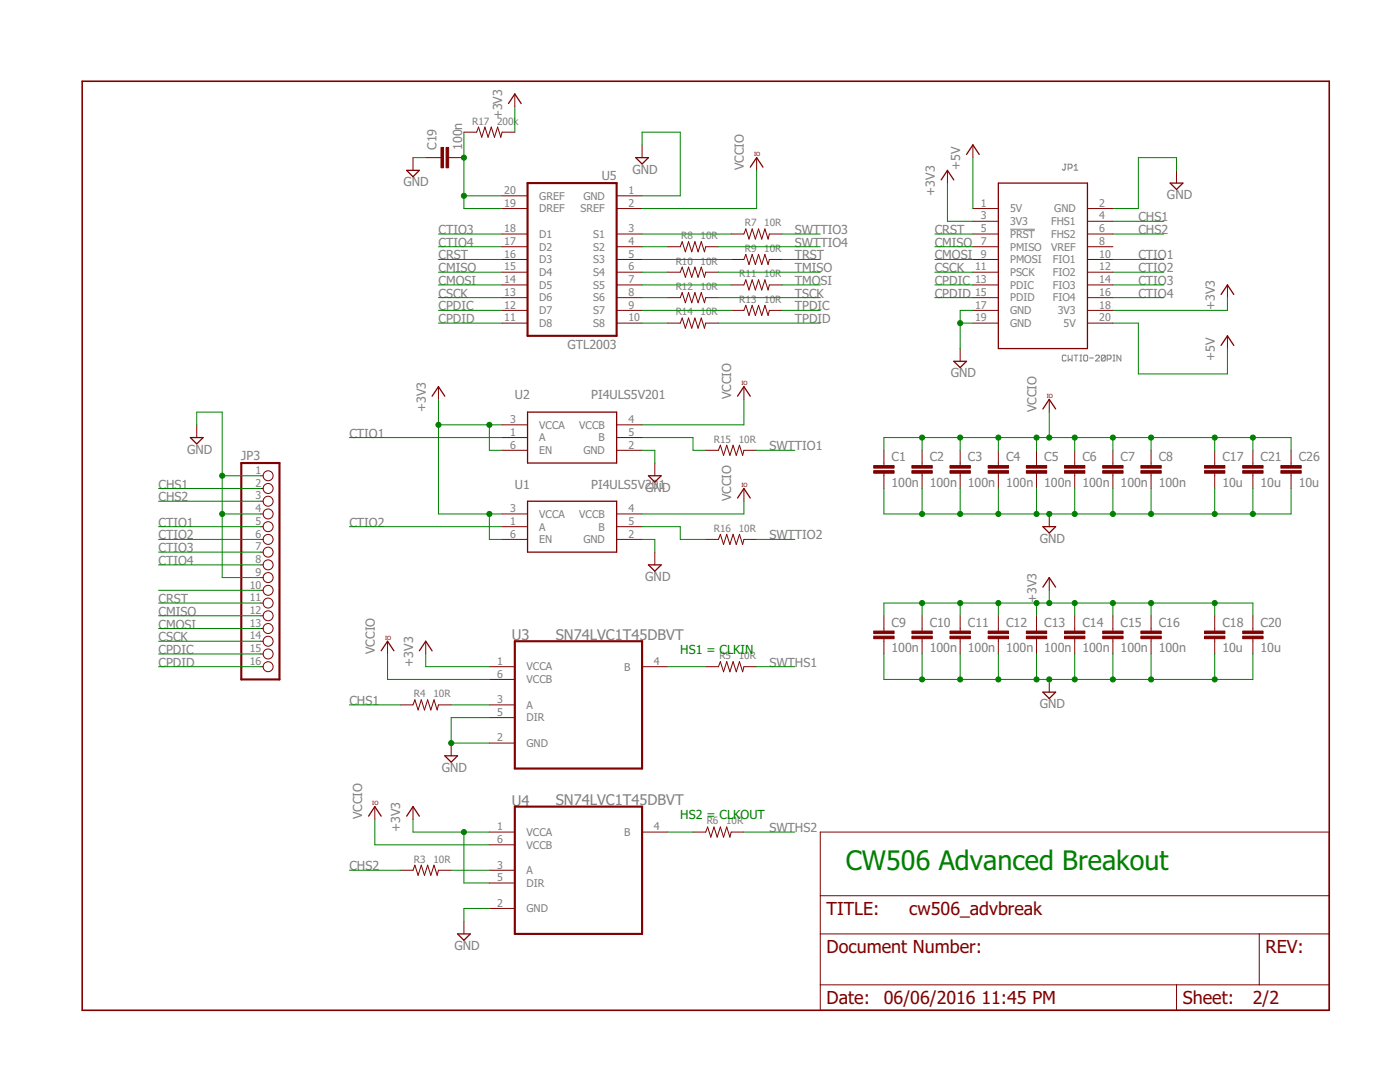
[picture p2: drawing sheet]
<svg xmlns="http://www.w3.org/2000/svg" width="279mm" height="216mm" viewBox="0 0 279 216" stroke-linecap="round" stroke-linejoin="round" font-family="sans-serif">
<g fill="none" stroke="#808080" stroke-width=".2">
<path d="M212.4 32.8h.4M212.6 32.8v.9l-.2 .3-.4-.3M213.2 33.5h.6l.2-.1v-.4l-.2-.2h-.6v1.2M214.3 33.2l.4-.4v1.2M214.3 34h.8M201.6 45.7h4.9M212.8 71.1l-.2-.2h-.4l-.2 .2v.7l.2 .2h.4l.2-.2M213.2 70.9v1.1l.4-.4 .4 .4v-1.1M214.3 70.9h.8M214.7 70.9v1.1M215.5 70.9h.4M215.5 72h.4"/>
<path d="M215.7 70.9v1.1M216.5 70.9h.4l.2 .2v.7l-.2 .2h-.4l-.2-.2v-.7zM217.4 71.4h.8M218.6 71.1l.2-.2h.4l.2 .2v.1l-.8 .8h.8M220.6 71.1l-.2-.2h-.4l-.2 .2v.7M220.6 71.1v.7l-.2 .2h-.4l-.2-.2M220.6 71.1l-.8 .7M221 71.6h.6l.1-.2v-.3l-.1-.2h-.6v1.1M222.1 70.9h.4M222.1 72h.4M222.3 70.9v1.1M223.7 70.9v1.1l-.8-1.1v1.1"/>
</g>
<path d="M16.4 16.2h248.9v185.4h-248.9z" fill="none" stroke="#800000" stroke-width=".32"/>
<g fill="none" stroke="#800000" stroke-width=".2">
<path d="M102.7 18.8v2.5M82.4 31.5v2.5M85 31.5h3M89.5 31.5h3.1M92.6 26.4h2.5l.4-1 .6 2 .7-2 .6 2 .6-2 .7 2 .6-2 .6 2 .3-1h2.5M100.2 39.1h5.1M123.1 39.1h5M128.1 28.9v2.6M151 31.5v2.5M189.1 34v2.5M194.2 28.9v2.6M234.8 34v2.5"/>
<path d="M100.2 41.6h5.1M100.2 46.7h5.1M100.2 49.2h5.1M100.2 51.8h5.1M100.2 54.3h5.1M100.2 56.9h5.1M100.2 59.4h5.1M123.1 41.6h5M123.1 46.7h5M123.1 49.2h5M123.1 51.8h5M123.1 54.3h5"/>
<path d="M123.1 56.9h5M123.1 59.4h5M133.2 49.2h2.6l.3-1 .7 2 .6-2 .6 2 .7-2 .6 2 .7-2 .6 2 .2-1h2.6M133.2 54.3h2.6l.3-1 .7 2 .6-2 .6 2 .7-2 .6 2 .7-2 .6 2 .2-1h2.6M133.2 59.4h2.6l.3-1 .7 2 .6-2 .6 2 .7-2 .6 2 .7-2 .6 2 .2-1h2.6M145.9 46.7h2.6l.3-1 .7 2 .6-2 .6 2 .7-2 .6 2 .7-2 .6 2 .2-1h2.6M145.9 51.8h2.6l.3-1 .7 2 .6-2 .6 2 .7-2 .6 2 .7-2 .6 2 .2-1h2.6M145.9 56.9h2.6l.3-1.1 .7 2.1 .6-2.1 .6 2.1 .7-2.1 .6 2.1 .7-2.1 .6 2.1 .2-1h2.6M194.2 41.6h5M194.2 44.2h5M194.2 46.7h5M194.2 49.2h5"/>
<path d="M194.2 51.8h5M194.2 54.3h5M194.2 56.9h5M194.2 59.4h5M217 41.6h5.1M217 44.2h5.1M217 46.7h5.1M217 49.2h5.1M217 51.8h5.1M217 54.3h5.1M217 56.9h5.1M217 59.4h5.1"/>
<path d="M245 56.9v2.5M87.5 77.2v2.5M100.2 61.9h5.1M100.2 64.5h5.1M123.1 61.9h5M123.1 64.5h5M133.2 64.5h2.6l.3-1 .7 2 .6-2 .6 2 .7-2 .6 2 .7-2 .6 2 .2-1h2.6M145.9 61.9h2.6l.3-1 .7 2 .6-2 .6 2 .7-2 .6 2 .7-2 .6 2 .2-1h2.6M148.5 77.2v2.5M191.6 69.6v2.5M194.2 61.9h5M194.2 64.5h5"/>
<path d="M209.4 79.7v2.5M217 61.9h5.1M217 64.5h5.1M245 67v2.6M39.3 84.8v2.5M52 94.9h.5M52 97.5h.5M100.2 87.3h5.1M100.2 84.8h5.1M100.2 89.9h5.1M123.1 87.3h5M123.1 84.8h5"/>
<path d="M123.1 89.9h5M130.7 92.4v2.5M140.8 89.9h2.6l.4-1.1 .6 2.1 .6-2.1 .7 2.1 .6-2.1 .6 2.1 .7-2.1 .6 2.1 .3-1h2.5M148.5 97.5v2.5M176.4 89.9v3M176.4 94.4v3.1M184 89.9v3M184 94.4v3.1M191.6 89.9v3M191.6 94.4v3.1M199.2 89.9v3M199.2 94.4v3.1"/>
<path d="M206.9 89.9v3M206.9 94.4v3.1M214.5 89.9v3M214.5 94.4v3.1M222.1 89.9v3M222.1 94.4v3.1M229.7 89.9v3M229.7 94.4v3.1M242.4 89.9v3M242.4 94.4v3.1M250 89.9v3M250 94.4v3.1"/>
<path d="M257.7 89.9v3M257.7 94.4v3.1M52 100h.5M52 102.6h.5M52 105.1h.5M52 107.6h.5M52 110.2h.5M52 112.7h.5M52 115.3h.5M52 117.8h.5M100.2 102.6h5.1M100.2 105.1h5.1"/>
<path d="M100.2 107.6h5.1M123.1 102.6h5M123.1 105.1h5M123.1 107.6h5M130.7 110.2v2.5M140.8 107.6h2.6l.4-1 .6 2 .6-2 .7 2 .6-2 .6 2 .7-2 .6 2 .3-1h2.5M209.4 102.6v2.5M209.4 115.3v2.5M52 120.3h.5M52 122.9h.5M52 125.4h.5M52 128h.5"/>
<path d="M52 130.5h.5M52 133h.5M77.3 128v2.5M85 128v2.5M97.7 133h5M97.7 135.6h5M128.1 133h5.1M140.8 133h2.6l.4-1 .6 2 .6-2 .7 2 .6-2 .6 2 .7-2 .6 2 .3-1h2.5M176.4 122.9v3M176.4 127.4v3.1M184 122.9v3M184 127.4v3.1"/>
<path d="M191.6 122.9v3M191.6 127.4v3.1M199.2 122.9v3M199.2 127.4v3.1M206.9 122.9v3M206.9 127.4v3.1M209.4 135.6v2.5M214.5 122.9v3M214.5 127.4v3.1M222.1 122.9v3M222.1 127.4v3.1M229.7 122.9v3"/>
<path d="M229.7 127.4v3.1M242.4 122.9v3M242.4 127.4v3.1M250 122.9v3M250 127.4v3.1M79.9 140.7h2.5l.4-1.1 .6 2.1 .7-2.1 .6 2.1 .6-2.1 .7 2.1 .6-2.1 .6 2.1 .3-1h2.5M90 148.3v2.5M97.7 140.7h5M97.7 143.2h5M97.7 148.3h5M74.8 161v2.5M79.9 173.7h2.5l.4-1.1 .6 2.1 .7-2.1 .6 2.1 .6-2.1 .7 2.1 .6-2.1 .6 2.1 .3-1h2.5"/>
<path d="M82.4 161v2.5M97.7 166h5M97.7 168.6h5M97.7 173.7h5M97.7 176.2h5M128.1 166h5.1M138.3 166h2.5l.4-1 .7 2 .6-2 .6 2 .7-2 .6 2 .6-2 .7 2 .2-1h2.6M163.7 166h101.6v35.6h-101.6zM163.7 178.7h101.6M92.6 183.8v2.6M97.7 181.3h5M163.7 186.4h101.6"/>
<path d="M163.7 196.5h101.6M234.8 196.5v5.1M251.3 186.4v10.1"/>
<circle cx="53.5" cy="94.9" r=".99"/>
<circle cx="53.5" cy="97.5" r=".99"/>
<circle cx="53.5" cy="115.3" r=".99"/>
<circle cx="53.5" cy="102.6" r=".99"/>
<circle cx="53.5" cy="107.6" r=".99"/>
<circle cx="53.5" cy="110.2" r=".99"/>
<circle cx="53.5" cy="100" r=".99"/>
<circle cx="53.5" cy="105.1" r=".99"/>
<circle cx="53.5" cy="112.7" r=".99"/>
<circle cx="53.5" cy="117.8" r=".99"/>
<circle cx="53.5" cy="125.4" r=".99"/>
<circle cx="53.5" cy="128" r=".99"/>
<circle cx="53.5" cy="122.9" r=".99"/>
<circle cx="53.5" cy="130.5" r=".99"/>
<circle cx="53.5" cy="133" r=".99"/>
<circle cx="53.5" cy="120.3" r=".99"/>
</g>
<g fill="none" stroke="#800000" stroke-width=".25">
<path d="M81.2 34h2.5l-1.3 1.3zM101.5 20.7l1.2-1.9 1.3 1.9M126.9 31.5h2.5l-1.3 1.2zM149.7 33.4l1.3-1.9 1.3 1.9M187.8 35.9l1.3-1.9 1.3 1.9M192.9 30.8l1.3-1.9 1.2 1.9M199.2 36.5h17.8v33.1h-17.8zM233.5 36.5h2.6l-1.3 1.3zM243.7 58.8l1.3-1.9 1.2 1.9M86.2 79.1l1.3-1.9 1.3 1.9M147.2 79.1l1.3-1.9 1.2 1.9M190.4 72.1h2.5l-1.3 1.2z"/>
<path d="M243.7 68.9l1.3-1.9 1.2 1.9M38 87.3h2.5l-1.2 1.3zM105.3 82.2h17.8v10.2h-17.8zM129.4 94.9h2.6l-1.3 1.3zM147.2 99.4l1.3-1.9 1.2 1.9M208.1 81.6l1.3-1.9 1.3 1.9M105.3 100h17.8v10.2h-17.8zM129.4 112.7h2.6l-1.3 1.3zM208.1 105.1h2.6l-1.3 1.3zM208.1 117.2l1.3-1.9 1.3 1.9M76.1 129.9l1.2-1.9 1.3 1.9M83.7 129.9l1.3-1.9 1.2 1.9"/>
<path d="M208.1 138.1h2.6l-1.3 1.3zM88.8 150.8h2.5l-1.3 1.3zM73.6 162.9l1.2-1.9 1.3 1.9M81.2 162.9l1.2-1.9 1.3 1.9M91.3 186.4h2.6l-1.3 1.2z"/>
</g>
<path d="M105.3 36.5h17.8v30.5h-17.8zM48.2 92.4h7.6v43.2h-7.6zM102.7 128h25.4v25.4h-25.4zM102.7 161h25.4v25.4h-25.4z" fill="none" stroke="#800000" stroke-width=".42"/>
<g fill="#800000" stroke="#800000" stroke-width=".2">
<path d="M174.4 93.9h4v.5h-4z"/>
<path d="M174.4 92.9h4v.5h-4z"/>
<path d="M182 93.9h4.1v.5h-4.1z"/>
<path d="M182 92.9h4.1v.5h-4.1z"/>
<path d="M189.6 93.9h4.1v.5h-4.1z"/>
<path d="M189.6 92.9h4.1v.5h-4.1z"/>
<path d="M197.2 93.9h4.1v.5h-4.1z"/>
<path d="M197.2 92.9h4.1v.5h-4.1z"/>
<path d="M204.8 93.9h4.1v.5h-4.1z"/>
<path d="M204.8 92.9h4.1v.5h-4.1z"/>
<path d="M212.4 93.9h4.1v.5h-4.1z"/>
<path d="M212.4 92.9h4.1v.5h-4.1z"/>
<path d="M220.1 93.9h4v.5h-4z"/>
<path d="M220.1 92.9h4v.5h-4z"/>
<path d="M227.7 93.9h4.1v.5h-4.1z"/>
<path d="M227.7 92.9h4.1v.5h-4.1z"/>
<path d="M174.4 126.9h4v.5h-4z"/>
<path d="M174.4 125.9h4v.5h-4z"/>
<path d="M182 126.9h4.1v.5h-4.1z"/>
<path d="M182 125.9h4.1v.5h-4.1z"/>
<path d="M189.6 126.9h4.1v.5h-4.1z"/>
<path d="M189.6 125.9h4.1v.5h-4.1z"/>
<path d="M197.2 126.9h4.1v.5h-4.1z"/>
<path d="M197.2 125.9h4.1v.5h-4.1z"/>
<path d="M204.8 126.9h4.1v.5h-4.1z"/>
<path d="M204.8 125.9h4.1v.5h-4.1z"/>
<path d="M212.4 126.9h4.1v.5h-4.1z"/>
<path d="M212.4 125.9h4.1v.5h-4.1z"/>
<path d="M220.1 126.9h4v.5h-4z"/>
<path d="M220.1 125.9h4v.5h-4z"/>
<path d="M227.7 126.9h4.1v.5h-4.1z"/>
<path d="M227.7 125.9h4.1v.5h-4.1z"/>
<path d="M240.4 93.9h4.1v.5h-4.1z"/>
<path d="M240.4 92.9h4.1v.5h-4.1z"/>
<path d="M240.4 126.9h4.1v.5h-4.1z"/>
<path d="M240.4 125.9h4.1v.5h-4.1z"/>
<path d="M89 29.4h.5v4.1h-.5z"/>
<path d="M88 29.4h.5v4.1h-.5z"/>
<path d="M248 126.9h4.1v.5h-4.1z"/>
<path d="M248 125.9h4.1v.5h-4.1z"/>
<path d="M248 93.9h4.1v.5h-4.1z"/>
<path d="M248 92.9h4.1v.5h-4.1z"/>
<path d="M255.6 93.9h4.1v.5h-4.1z"/>
<path d="M255.6 92.9h4.1v.5h-4.1z"/>
</g>
<g fill="none" stroke="#008000" stroke-width=".2">
<path d="M82.4 31.5h2.6M92.6 26.4v15.2h7.6M92.6 39.1h7.6M102.7 21.3v5.1M128.1 28.9v-2.5h7.7v12.7h-7.7M151 34v7.6h-22.9M189.1 36.5v7.7h5.1M194.2 31.5v10.1M234.8 34v-2.5h-7.6v10.1h-5.1M87.5 46.7h12.7M87.5 51.8h12.7M87.5 54.3h12.7"/>
<path d="M87.5 56.9h12.7M87.5 59.4h12.7M87.5 49.2h12.7M128.1 46.7h17.8M128.1 51.8h17.8M128.1 54.3h5.1M128.1 56.9h17.8M128.1 59.4h5.1M128.1 49.2h5.1M143.4 54.3h20.3M143.4 59.4h20.3M143.4 49.2h20.3"/>
<path d="M156.1 46.7h7.6M156.1 51.8h7.6M156.1 56.9h7.6M186.6 46.7h7.6M186.6 51.8h7.6M186.6 54.3h7.6M186.6 56.9h7.6M186.6 59.4h7.6M186.6 49.2h7.6M222.1 44.2h10.2M222.1 46.7h10.2M222.1 51.8h10.2"/>
<path d="M222.1 54.3h10.2M222.1 56.9h10.2M222.1 59.4h10.2M245 59.4v2.5h-22.9M87.5 79.7v22.9h12.7M87.5 61.9h12.7M87.5 64.5h12.7M128.1 61.9h17.8M128.1 64.5h5.1M143.4 64.5h20.3M148.5 79.7v5.1h-20.4M156.1 61.9h7.6"/>
<path d="M191.6 64.5h2.6M194.2 61.9h-2.6v7.7M222.1 64.5h5.1v10.1h17.8v-5M31.6 97.5h20.4M39.3 84.8v-2.6h5v33.1h7.7M44.3 94.9h7.7M69.7 87.3h30.5M87.5 84.8h12.7M97.7 84.8v5.1h2.5M128.1 89.9h2.6v2.5M128.1 87.3h10.2v2.6h2.5M151 89.9h7.6"/>
<path d="M176.4 97.5v5.1h81.3v-5.1M176.4 89.9v-2.6h81.3v2.6M184 87.3v2.6M184 97.5v5.1M191.6 87.3v2.6M191.6 97.5v5.1M199.2 87.3v2.6M199.2 97.5v5.1M206.9 87.3v2.6M206.9 97.5v5.1M209.4 82.2v5.1M214.5 87.3v2.6"/>
<path d="M214.5 97.5v5.1M222.1 87.3v2.6M222.1 97.5v5.1M229.7 87.3v2.6M229.7 97.5v5.1M242.4 87.3v2.6M242.4 97.5v5.1M250 87.3v2.6M250 97.5v5.1M31.6 107.6h20.4M31.6 100h20.4M31.6 105.1h20.4"/>
<path d="M31.6 110.2h20.4M31.6 112.7h20.4M31.6 117.8h20.4M44.3 102.6h7.7M69.7 105.1h30.5M97.7 102.6v5h2.5M128.1 107.6h2.6v2.6M128.1 105.1h7.7v2.5h5M148.5 100v2.6h-20.4M151 107.6h7.6M209.4 117.8v2.5M31.6 133h20.4"/>
<path d="M31.6 120.3h20.4M31.6 122.9h20.4M31.6 125.4h20.4M31.6 128h20.4M31.6 130.5h20.4M77.3 130.5v5.1h20.4M85 130.5v2.5h12.7M133.2 133h7.6M151 133h7.6M176.4 122.9v-2.6h73.6v2.6M176.4 130.5v5.1h73.6v-5.1M184 120.3v2.6"/>
<path d="M184 130.5v5.1M191.6 120.3v2.6M191.6 130.5v5.1M199.2 120.3v2.6M199.2 130.5v5.1M206.9 120.3v2.6M206.9 130.5v5.1M214.5 120.3v2.6M214.5 130.5v5.1M222.1 120.3v2.6M222.1 130.5v5.1M229.7 120.3v2.6"/>
<path d="M229.7 130.5v5.1M242.4 120.3v2.6M242.4 130.5v5.1M69.7 140.7h10.2M90 140.7h7.7M97.7 143.2h-7.7v5.1h7.7M69.7 173.7h10.2M74.8 163.5v5.1h22.9M82.4 163.5v2.5h15.3M90 173.7h7.7M92.6 166v10.2h5.1M133.2 166h5.1"/>
<path d="M148.5 166h10.1M97.7 181.3h-5.1v2.5"/>
</g>
<g fill="#008000" stroke="#008000" stroke-width=".2">
<circle cx="92.6" cy="166" r=".51"/>
<circle cx="87.5" cy="84.8" r=".51"/>
<circle cx="97.7" cy="102.6" r=".51"/>
<circle cx="97.7" cy="84.8" r=".51"/>
<circle cx="229.7" cy="120.3" r=".51"/>
<circle cx="222.1" cy="120.3" r=".51"/>
<circle cx="214.5" cy="120.3" r=".51"/>
<circle cx="206.9" cy="120.3" r=".51"/>
<circle cx="199.2" cy="120.3" r=".51"/>
<circle cx="191.6" cy="120.3" r=".51"/>
<circle cx="184" cy="120.3" r=".51"/>
<circle cx="209.4" cy="120.3" r=".51"/>
<circle cx="242.4" cy="120.3" r=".51"/>
<circle cx="191.6" cy="64.5" r=".51"/>
<circle cx="90" cy="148.3" r=".51"/>
<circle cx="229.7" cy="102.6" r=".51"/>
<circle cx="222.1" cy="102.6" r=".51"/>
<circle cx="214.5" cy="102.6" r=".51"/>
<circle cx="206.9" cy="102.6" r=".51"/>
<circle cx="199.2" cy="102.6" r=".51"/>
<circle cx="191.6" cy="102.6" r=".51"/>
<circle cx="184" cy="102.6" r=".51"/>
<circle cx="209.4" cy="102.6" r=".51"/>
<circle cx="242.4" cy="102.6" r=".51"/>
<circle cx="250" cy="102.6" r=".51"/>
<circle cx="229.7" cy="135.6" r=".51"/>
<circle cx="222.1" cy="135.6" r=".51"/>
<circle cx="214.5" cy="135.6" r=".51"/>
<circle cx="206.9" cy="135.6" r=".51"/>
<circle cx="199.2" cy="135.6" r=".51"/>
<circle cx="191.6" cy="135.6" r=".51"/>
<circle cx="184" cy="135.6" r=".51"/>
<circle cx="209.4" cy="135.6" r=".51"/>
<circle cx="242.4" cy="135.6" r=".51"/>
<circle cx="44.3" cy="94.9" r=".51"/>
<circle cx="44.3" cy="102.6" r=".51"/>
<circle cx="92.6" cy="39.1" r=".51"/>
<circle cx="92.6" cy="31.5" r=".51"/>
<circle cx="229.7" cy="87.3" r=".51"/>
<circle cx="222.1" cy="87.3" r=".51"/>
<circle cx="214.5" cy="87.3" r=".51"/>
<circle cx="206.9" cy="87.3" r=".51"/>
<circle cx="199.2" cy="87.3" r=".51"/>
<circle cx="191.6" cy="87.3" r=".51"/>
<circle cx="184" cy="87.3" r=".51"/>
<circle cx="209.4" cy="87.3" r=".51"/>
<circle cx="242.4" cy="87.3" r=".51"/>
<circle cx="250" cy="87.3" r=".51"/>
</g>
<text font-size="5.4" fill="#008000" x="168.8" y="173.7">CW506 Advanced Breakout</text>
<g font-size="3.6" fill="#800000">
<text x="165" y="182.5">TITLE:</text>
<text x="181.5" y="182.5">cw506_advbreak</text>
<text x="165" y="190.2">Document Number:</text>
<text x="252.6" y="190.2">REV:</text>
<text x="165" y="200.3">Date:</text>
<text x="176.4" y="200.3">06/06/2016</text>
<text x="195.8" y="200.3">11:45 PM</text>
<text x="236.1" y="200.3">Sheet:</text>
<text x="250" y="200.3">2/2</text>
</g>
<g font-size="2.9" fill="#808080">
<text x="102.2" y="127.7">U3</text>
<text x="110.9" y="127.7">SN74LVC1T45DBVT</text>
<text x="102.2" y="160.7">U4</text>
<text x="110.9" y="160.7">SN74LVC1T45DBVT</text>
</g>
<g font-size="2.5" fill="#808080">
<text x="100.2" y="23.8" transform="rotate(-90 100.2 23.8)">+3V3</text>
<text x="87.1" y="29.9" transform="rotate(-90 87.1 29.9)">C19</text>
<text x="92.2" y="29.9" transform="rotate(-90 92.2 29.9)">100n</text>
<text x="120.1" y="35.9">U5</text>
<text x="126.2" y="34.6">GND</text>
<text x="148.5" y="34" transform="rotate(-90 148.5 34)">VCCIO</text>
<text x="191.6" y="34" transform="rotate(-90 191.6 34)">+5V</text>
<text x="80.5" y="37.2">GND</text>
<text x="186.6" y="39.1" transform="rotate(-90 186.6 39.1)">+3V3</text>
<text x="232.9" y="39.7">GND</text>
<text x="87.5" y="46.7">CTIO3</text>
<text x="158.6" y="46.7">SWTTIO3</text>
<text x="186.6" y="46.7">CRST</text>
<text x="227.2" y="44.2">CHS1</text>
<text x="227.2" y="46.7">CHS2</text>
<text x="87.5" y="49.2">CTIO4</text>
<text x="87.5" y="51.8">CRST</text>
<text x="158.6" y="49.2">SWTTIO4</text>
<text x="158.6" y="51.8">TRST</text>
<text x="186.6" y="49.2">CMISO</text>
<text x="186.6" y="51.8">CMOSI</text>
<text x="227.2" y="51.8">CTIO1</text>
<text x="87.5" y="54.3">CMISO</text>
<text x="87.5" y="56.8">CMOSI</text>
<text x="87.5" y="59.4">CSCK</text>
<text x="158.6" y="54.3">TMISO</text>
<text x="158.6" y="56.8">TMOSI</text>
<text x="158.6" y="59.4">TSCK</text>
<text x="186.6" y="54.3">CSCK</text>
<text x="186.6" y="56.8">CPDIC</text>
<text x="186.6" y="59.4">CPDID</text>
<text x="227.2" y="54.3">CTIO2</text>
<text x="227.2" y="56.8">CTIO3</text>
<text x="227.2" y="59.4">CTIO4</text>
<text x="87.5" y="61.9">CPDIC</text>
<text x="87.5" y="64.5">CPDID</text>
<text x="158.6" y="61.9">TPDIC</text>
<text x="158.6" y="64.5">TPDID</text>
<text x="242.4" y="61.9" transform="rotate(-90 242.4 61.9)">+3V3</text>
<text x="113.3" y="69.5">GTL2003</text>
<text x="189.7" y="75.3">GND</text>
<text x="242.4" y="72.1" transform="rotate(-90 242.4 72.1)">+5V</text>
<text x="85" y="82.2" transform="rotate(-90 85 82.2)">+3V3</text>
<text x="102.7" y="79.7">U2</text>
<text x="118" y="79.7">PI4ULS5V201</text>
<text x="145.9" y="79.7" transform="rotate(-90 145.9 79.7)">VCCIO</text>
<text x="206.9" y="82.2" transform="rotate(-90 206.9 82.2)">VCCIO</text>
<text x="69.7" y="87.3">CTIO1</text>
<text x="153.5" y="89.9">SWTTIO1</text>
<text x="37.4" y="90.5">GND</text>
<text x="48.1" y="91.8">JP3</text>
<text x="177.9" y="92">C1</text>
<text x="185.5" y="92">C2</text>
<text x="193.2" y="92">C3</text>
<text x="200.8" y="92">C4</text>
<text x="208.4" y="92">C5</text>
<text x="216" y="92">C6</text>
<text x="223.6" y="92">C7</text>
<text x="231.2" y="92">C8</text>
<text x="243.9" y="92">C17</text>
<text x="251.6" y="92">C21</text>
<text x="259.2" y="92">C26</text>
<text x="31.6" y="97.5">CHS1</text>
<text x="31.6" y="100">CHS2</text>
<text x="102.7" y="97.5">U1</text>
<text x="118" y="97.5">PI4ULS5V201</text>
<text x="128.8" y="98.1">GND</text>
<text x="145.9" y="100" transform="rotate(-90 145.9 100)">VCCIO</text>
<text x="177.9" y="97.1">100n</text>
<text x="185.5" y="97.1">100n</text>
<text x="193.2" y="97.1">100n</text>
<text x="200.8" y="97.1">100n</text>
<text x="208.4" y="97.1">100n</text>
<text x="216" y="97.1">100n</text>
<text x="223.6" y="97.1">100n</text>
<text x="231.2" y="97.1">100n</text>
<text x="243.9" y="97.1">10u</text>
<text x="251.6" y="97.1">10u</text>
<text x="259.2" y="97.1">10u</text>
<text x="31.6" y="105.1">CTIO1</text>
<text x="31.6" y="107.6">CTIO2</text>
<text x="69.7" y="105.1">CTIO2</text>
<text x="153.5" y="107.6">SWTTIO2</text>
<text x="31.6" y="110.2">CTIO3</text>
<text x="31.6" y="112.7">CTIO4</text>
<text x="207.5" y="108.3">GND</text>
<text x="128.8" y="115.9">GND</text>
<text x="31.6" y="120.3">CRST</text>
<text x="31.6" y="122.9">CMISO</text>
<text x="31.6" y="125.4">CMOSI</text>
<text x="177.9" y="125">C9</text>
<text x="185.5" y="125">C10</text>
<text x="193.2" y="125">C11</text>
<text x="200.8" y="125">C12</text>
<text x="206.9" y="120.3" transform="rotate(-90 206.9 120.3)">+3V3</text>
<text x="208.4" y="125">C13</text>
<text x="216" y="125">C14</text>
<text x="223.6" y="125">C15</text>
<text x="231.2" y="125">C16</text>
<text x="243.9" y="125">C18</text>
<text x="251.6" y="125">C20</text>
<text x="31.6" y="127.9">CSCK</text>
<text x="31.6" y="130.5">CPDIC</text>
<text x="74.8" y="130.5" transform="rotate(-90 74.8 130.5)">VCCIO</text>
<text x="177.9" y="130.1">100n</text>
<text x="185.5" y="130.1">100n</text>
<text x="193.2" y="130.1">100n</text>
<text x="200.8" y="130.1">100n</text>
<text x="208.4" y="130.1">100n</text>
<text x="216" y="130.1">100n</text>
<text x="223.6" y="130.1">100n</text>
<text x="231.2" y="130.1">100n</text>
<text x="243.9" y="130.1">10u</text>
<text x="251.6" y="130.1">10u</text>
<text x="31.6" y="133">CPDID</text>
<text x="82.4" y="133" transform="rotate(-90 82.4 133)">+3V3</text>
<text x="153.5" y="133">SWTHS1</text>
<text x="69.7" y="140.6">CHS1</text>
<text x="207.5" y="141.3">GND</text>
<text x="88.1" y="154">GND</text>
<text x="72.3" y="163.5" transform="rotate(-90 72.3 163.5)">VCCIO</text>
<text x="79.9" y="166" transform="rotate(-90 79.9 166)">+3V3</text>
<text x="153.5" y="166">SWTHS2</text>
<text x="69.7" y="173.7">CHS2</text>
<text x="90.7" y="189.5">GND</text>
</g>
<g font-size="2.5" fill="#008000">
<text x="135.8" y="130.5">HS1 = CLKIN</text>
<text x="135.8" y="163.5">HS2 = CLKOUT</text>
</g>
<g font-size="2.1" fill="#808080">
<text x="100.6" y="41.3">19</text>
<text x="100.6" y="38.7">20</text>
<text x="107.6" y="39.8">GREF</text>
<text x="116.4" y="39.8">GND</text>
<text x="125.4" y="38.7">1</text>
<text x="125.4" y="41.3">2</text>
<text x="195.7" y="41.3">1</text>
<text x="219.4" y="41.3">2</text>
<text x="100.6" y="46.3">18</text>
<text x="107.6" y="47.5">D1</text>
<text x="107.6" y="42.4">DREF</text>
<text x="115.9" y="42.4">SREF</text>
<text x="118.4" y="47.5">S1</text>
<text x="125.4" y="46.3">3</text>
<text x="195.7" y="43.8">3</text>
<text x="195.7" y="46.3">5</text>
<text x="201.6" y="42.4">5V</text>
<text x="201.6" y="44.9">3V3</text>
<text x="201.6" y="47.5">PRST</text>
<text x="209.8" y="44.9">FHS1</text>
<text x="209.8" y="47.5">FHS2</text>
<text x="210.4" y="42.4">GND</text>
<text x="219.4" y="43.8">4</text>
<text x="219.4" y="46.3">6</text>
<text x="100.6" y="48.9">17</text>
<text x="100.6" y="51.4">16</text>
<text x="100.6" y="54">15</text>
<text x="107.6" y="50">D2</text>
<text x="107.6" y="52.5">D3</text>
<text x="118.4" y="50">S2</text>
<text x="118.4" y="52.5">S3</text>
<text x="125.4" y="48.9">4</text>
<text x="125.4" y="51.4">5</text>
<text x="125.4" y="54">6</text>
<text x="194.6" y="54">11</text>
<text x="195.7" y="48.9">7</text>
<text x="195.7" y="51.4">9</text>
<text x="201.6" y="50">PMISO</text>
<text x="201.6" y="52.5">PMOSI</text>
<text x="209.8" y="50">VREF</text>
<text x="210.1" y="52.5">FIO1</text>
<text x="219.4" y="48.9">8</text>
<text x="219.4" y="51.4">10</text>
<text x="219.4" y="54">12</text>
<text x="100.6" y="56.5">14</text>
<text x="100.6" y="59">13</text>
<text x="107.6" y="55.1">D4</text>
<text x="107.6" y="57.6">D5</text>
<text x="118.4" y="55.1">S4</text>
<text x="118.4" y="57.6">S5</text>
<text x="125.4" y="56.5">7</text>
<text x="125.4" y="59">8</text>
<text x="194.6" y="56.5">13</text>
<text x="194.6" y="59">15</text>
<text x="201.6" y="55.1">PSCK</text>
<text x="201.6" y="57.6">PDIC</text>
<text x="210.1" y="55.1">FIO2</text>
<text x="210.1" y="57.6">FIO3</text>
<text x="219.4" y="56.5">14</text>
<text x="219.4" y="59">16</text>
<text x="100.6" y="61.6">12</text>
<text x="100.6" y="64.1">11</text>
<text x="107.6" y="60.1">D6</text>
<text x="107.6" y="62.7">D7</text>
<text x="107.6" y="65.2">D8</text>
<text x="118.4" y="60.1">S6</text>
<text x="118.4" y="62.7">S7</text>
<text x="118.4" y="65.2">S8</text>
<text x="125.4" y="61.6">9</text>
<text x="125.4" y="64.1">10</text>
<text x="194.6" y="61.6">17</text>
<text x="194.6" y="64.1">19</text>
<text x="201.6" y="60.1">PDID</text>
<text x="201.6" y="62.7">GND</text>
<text x="201.6" y="65.2">GND</text>
<text x="210.1" y="60.1">FIO4</text>
<text x="211.1" y="62.7">3V3</text>
<text x="212.3" y="65.2">5V</text>
<text x="219.4" y="61.6">18</text>
<text x="219.4" y="64.1">20</text>
<text x="101.8" y="87">1</text>
<text x="101.8" y="84.4">3</text>
<text x="101.8" y="89.5">6</text>
<text x="107.6" y="88.1">A</text>
<text x="107.6" y="85.5">VCCA</text>
<text x="115.6" y="85.5">VCCB</text>
<text x="119.5" y="88.1">B</text>
<text x="125.4" y="87">5</text>
<text x="125.4" y="84.4">4</text>
<text x="125.4" y="89.5">2</text>
<text x="51" y="94.6">1</text>
<text x="107.6" y="90.6">EN</text>
<text x="116.4" y="90.6">GND</text>
<text x="51" y="97.1">2</text>
<text x="51" y="99.7">3</text>
<text x="51" y="102.2">4</text>
<text x="51" y="104.7">5</text>
<text x="51" y="107.3">6</text>
<text x="101.8" y="104.7">1</text>
<text x="101.8" y="102.2">3</text>
<text x="101.8" y="107.3">6</text>
<text x="107.6" y="105.9">A</text>
<text x="107.6" y="103.3">VCCA</text>
<text x="115.6" y="103.3">VCCB</text>
<text x="119.5" y="105.9">B</text>
<text x="125.4" y="104.7">5</text>
<text x="125.4" y="102.2">4</text>
<text x="125.4" y="107.3">2</text>
<text x="51" y="109.8">7</text>
<text x="51" y="112.4">8</text>
<text x="107.6" y="108.4">EN</text>
<text x="116.4" y="108.4">GND</text>
<text x="49.8" y="117.4">10</text>
<text x="49.8" y="120">11</text>
<text x="51" y="114.9">9</text>
<text x="49.8" y="122.5">12</text>
<text x="49.8" y="125.1">13</text>
<text x="49.8" y="127.6">14</text>
<text x="49.8" y="130.1">15</text>
<text x="49.8" y="132.7">16</text>
<text x="99.2" y="132.7">1</text>
<text x="99.2" y="135.2">6</text>
<text x="105.1" y="133.8">VCCA</text>
<text x="105.1" y="136.3">VCCB</text>
<text x="124.5" y="133.8">B</text>
<text x="130.5" y="132.7">4</text>
<text x="99.2" y="140.3">3</text>
<text x="99.2" y="142.8">5</text>
<text x="105.1" y="141.4">A</text>
<text x="105.1" y="143.9">DIR</text>
<text x="99.2" y="147.9">2</text>
<text x="105.1" y="149">GND</text>
<text x="99.2" y="165.7">1</text>
<text x="105.1" y="166.8">VCCA</text>
<text x="124.5" y="166.8">B</text>
<text x="130.5" y="165.7">4</text>
<text x="99.2" y="168.2">6</text>
<text x="99.2" y="173.3">3</text>
<text x="105.1" y="169.3">VCCB</text>
<text x="99.2" y="175.8">5</text>
<text x="105.1" y="174.4">A</text>
<text x="105.1" y="177">DIR</text>
<text x="99.2" y="180.9">2</text>
<text x="105.1" y="182">GND</text>
</g>
<g font-size="2" fill="#808080">
<text x="94.2" y="24.9">R17</text>
<text x="99.2" y="24.9">200k</text>
<text x="136" y="47.7">R8</text>
<text x="139.8" y="47.7">10R</text>
<text x="148.6" y="45.2">R7</text>
<text x="152.5" y="45.2">10R</text>
<text x="134.9" y="52.8">R10</text>
<text x="139.8" y="52.8">10R</text>
<text x="148.6" y="50.2">R9</text>
<text x="152.5" y="50.2">10R</text>
<text x="134.9" y="57.9">R12</text>
<text x="139.8" y="57.9">10R</text>
<text x="147.5" y="55.3">R11</text>
<text x="152.5" y="55.3">10R</text>
<text x="134.9" y="62.9">R14</text>
<text x="139.8" y="62.9">10R</text>
<text x="147.5" y="60.4">R13</text>
<text x="152.5" y="60.4">10R</text>
<text x="142.5" y="88.3">R15</text>
<text x="147.4" y="88.3">10R</text>
<text x="142.5" y="106.1">R16</text>
<text x="147.4" y="106.1">10R</text>
<text x="143.6" y="131.5">R5</text>
<text x="147.4" y="131.5">10R</text>
<text x="82.6" y="139.1">R4</text>
<text x="86.5" y="139.1">10R</text>
<text x="141" y="164.5">R6</text>
<text x="144.9" y="164.5">10R</text>
<text x="82.6" y="172.1">R3</text>
<text x="86.5" y="172.1">10R</text>
</g>
<g font-size="1.1" fill="#800000">
<text x="150.5" y="31.2">IO</text>
<text x="148" y="76.9">IO</text>
<text x="208.9" y="79.4">IO</text>
<text x="148" y="97.2">IO</text>
<text x="76.8" y="127.7">IO</text>
<text x="74.3" y="160.7">IO</text>
</g>
</svg>
